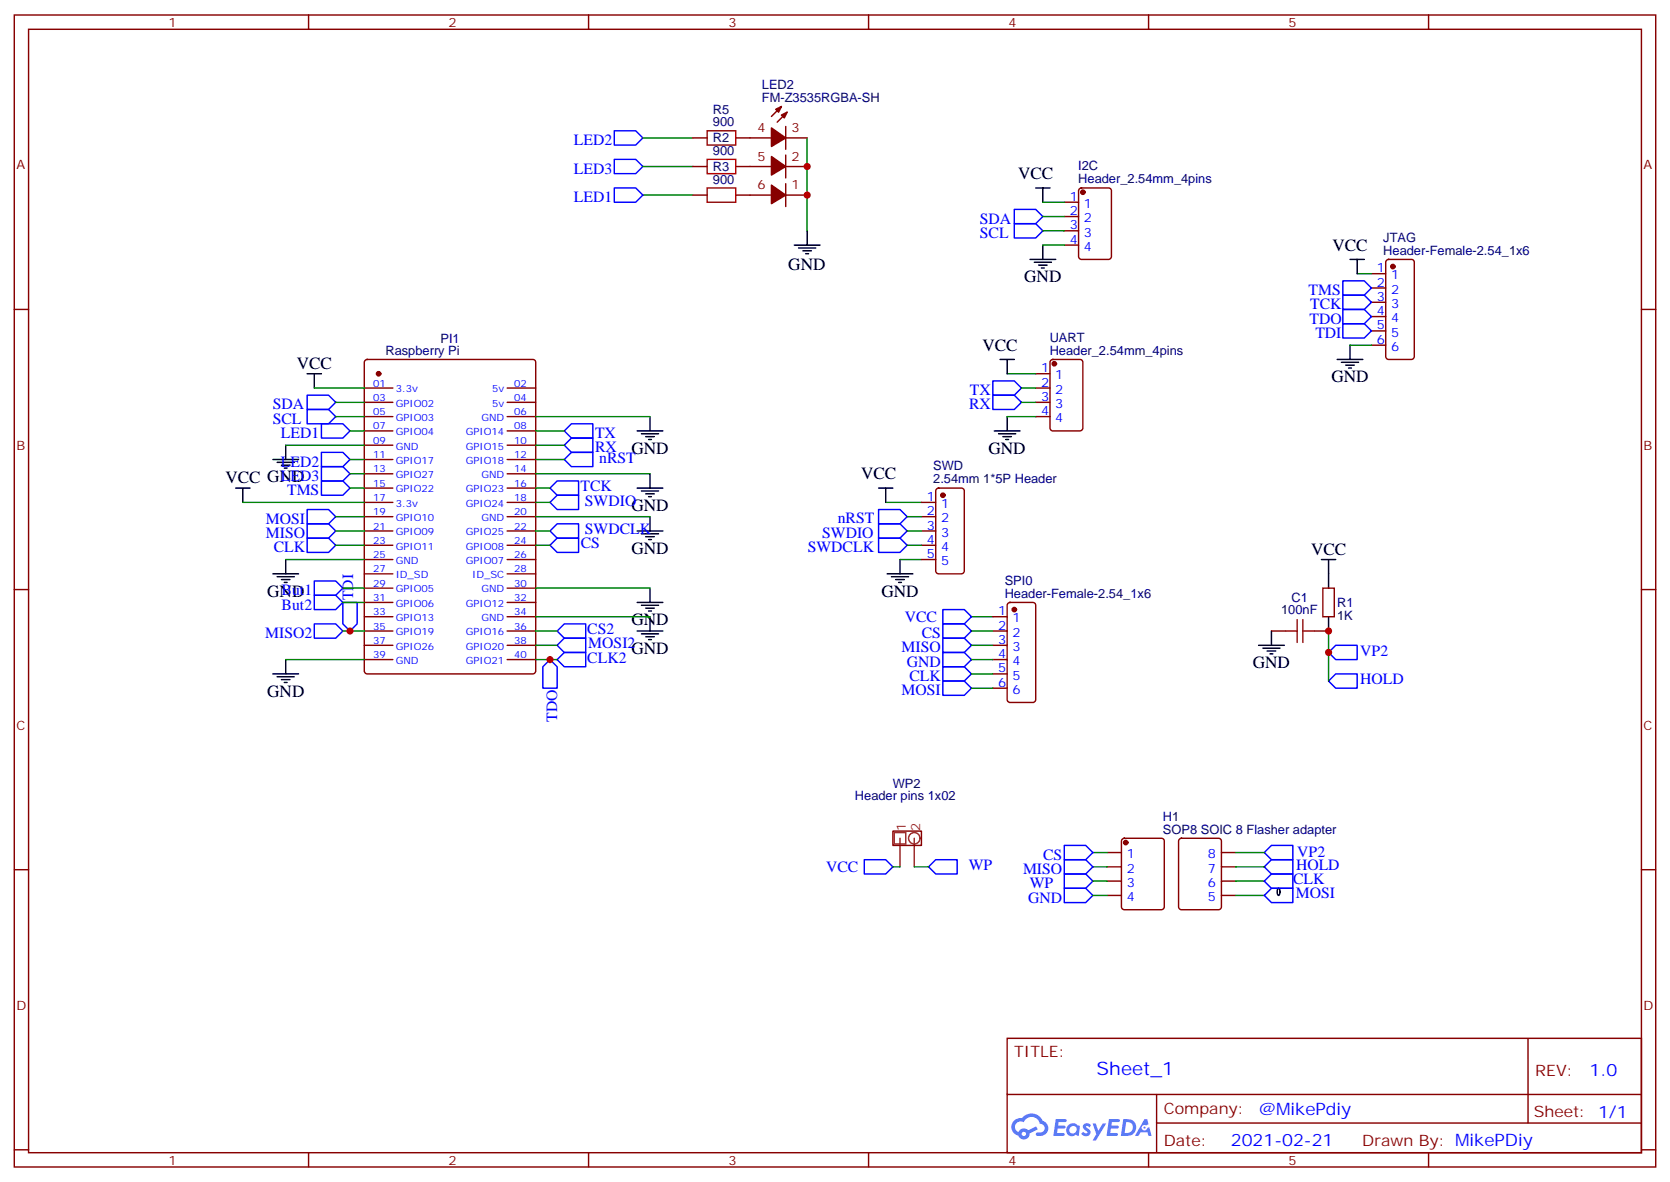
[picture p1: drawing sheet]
<svg xmlns="http://www.w3.org/2000/svg" width="412mm" height="292mm" viewBox="0 0 412 292" stroke-linecap="round" stroke-linejoin="round" font-family="sans-serif">
<g fill="none" stroke="#870000" stroke-width=".35">
<path d="M3.5 3.7h405.4v284.3h-405.4zM7.1 7.2h398.2v277.3h-398.2zM76.2 3.7v3.5M145.3 3.7v3.5M214.5 3.7v3.5M283.6 3.7v3.5M352.8 3.7v3.5M3.5 76.4h3.6M405.3 76.4h3.6M3.5 145.5h3.6M405.3 145.5h3.6M3.5 214.7h3.6"/>
<path d="M405.3 214.7h3.6M248.7 256.3h156.6v28.2h-156.6zM377.3 256.3v20.9M248.7 270.1h156.5M285.6 277.2h119.6M285.6 270.1v14.2M3.5 283.8h3.6M76.2 284.5v3.5M145.3 284.5v3.5M214.5 284.5v3.5M283.6 284.5v3.5M352.8 284.5v3.5"/>
<path d="M405.3 283.8h3.6"/>
</g>
<g fill="#5487ff">
<path d="M267.7 277.5a1.22 1.22 0 0 1 1.7 .2l-.4 .6a.47 .47 0 0 0-.3-.4 .47 .47 0 0 0-.5 .2v.1a1.3 1.3 0 0 1 1 1.7 1.39 1.39 0 0 1-2.2 0l.5-.6 .7 .5a.29 .29 0 0 0 .3-.3 .29 .29 0 0 0-.2-.3 1.04 1.04 0 0 1-.6-1.7z"/>
<path d="M260.7 276.2h2.4a.37 .37 0 0 1 .3 .4 .37 .37 0 0 1-.3 .4h-1.7l-.1 .8h1.5l.3 .4-.3 .4h-1.6l-.2 1.1 1.6-.1a.36 .36 0 0 1 .3 .4 .36 .36 0 0 1-.3 .4h-2.5z"/>
<path d="M273.8 276.2h2.4a.37 .37 0 0 1 .4 .4 .37 .37 0 0 1-.4 .4h-1.6l-.2 .8h1.6l.3 .4-.4 .4-1.6-.1-.1 1.1h1.5a.36 .36 0 0 1 .4 .4 .36 .36 0 0 1-.4 .4h-2.4z"/>
<path d="M282.6 276.2h.7l.3 1.3-.6 .3a.69 .69 0 0 0-1 .3 .69 .69 0 0 0 .4 .9 .69 .69 0 0 0 .9-.6l.5-.2 .6 2.2h-.8l-.2-.9h-1.8l-.5 .9h-.8z"/>
<path d="M269.8 277.3h.8l.6 1.8 1.1-1.8h.9l-2.6 4.2h-.8l.9-1.5z"/>
<path d="M277.4 276.2l-.6 4.2h1.3a2.11 2.11 0 0 0 2.5-2.1 2.11 2.11 0 0 0-2.5-2.1zM278.1 277a1.39 1.39 0 0 1 1.7 1.4 1.39 1.39 0 0 1-1.8 1.2h-.3z"/>
<path d="M263.7 277.8a1.47 1.47 0 0 0-.1 2.1 1.47 1.47 0 0 0 2.1 .1l.7 .4 .3-2.3-.2-.3h-.4a1.49 1.49 0 0 0-2.4 0zM264.4 278.2a.92 .92 0 0 1 1.5 .5 .92 .92 0 0 1-1.3 1.1 .9 .9 0 0 1-.2-1.6z"/>
<path d="M250.4 276.6a2.18 2.18 0 0 0 1.1 3.7 1.44 1.44 0 0 0 1.6 .9 1.44 1.44 0 0 0 1.2-1.4l2-1.1-.5-.7-1.9 1a1.47 1.47 0 0 0-2.4 .4 1.39 1.39 0 0 1-.7-1.9 1.39 1.39 0 0 1 2-.5 2.12 2.12 0 0 1 2.2-1.3 2.12 2.12 0 0 1 1.9 1.7 1.07 1.07 0 0 1 1.1 1 1.07 1.07 0 0 1-1 1.1h-.7a.43 .43 0 0 0-.5 .4 .43 .43 0 0 0 .4 .5 1.98 1.98 0 0 0 2.5-1.2 1.98 1.98 0 0 0-1.2-2.6 2.98 2.98 0 0 0-5.1-.6l-1.1 .1zM252.3 279.9a.55 .55 0 0 1 1.1 0 .55 .55 0 0 1-1.1 0z"/>
<circle cx="282.6" cy="278.3" r=".26"/>
</g>
<g fill="none" stroke="#870000" stroke-width=".35">
<path d="M171.1 34h3.5M181.7 34h8.8M193 26.3l-2.5 2.5M194 34h5.3M194 31.2v5.7M194 38.3v5.6M194.4 27.7l-2.5 2.5M171.1 41.1h3.5M171.1 48.2h3.5M181.7 41.1h8.8M181.7 48.2h8.8M194 45.3v5.7"/>
<path d="M194 41.1h5.3M194 48.2h5.3M262.8 49.9h3.5M262.8 53.4h3.5M262.8 57h3.5M266.6 46.6l.5-.2h6.7a.71 .71 0 0 1 .7 .7v16.2a.76 .76 0 0 1-.7 .7h-6.7a.76 .76 0 0 1-.8-.7v-16.2zM262.8 60.5h3.5M338.7 67.6h3.5M338.7 71.1h3.5M338.7 74.6h3.5M338.7 78.1h3.5M342.4 64.2l.5-.2h5.6a.71 .71 0 0 1 .7 .7v23.3a.76 .76 0 0 1-.7 .7h-5.6a.76 .76 0 0 1-.7-.7v-23.3z"/>
<path d="M90 95.8h7M90 99.3h7M90.2 88.9l.5-.2h40.9a.71 .71 0 0 1 .7 .7v76.2a.76 .76 0 0 1-.7 .7h-40.9a.76 .76 0 0 1-.7-.7v-76.2zM125.2 95.8h7.1M125.2 99.3h7.1M255.8 95.8h3.5M255.8 99.3h3.5M255.8 92.3h3.5M259.5 88.9l.5-.2h6.7a.71 .71 0 0 1 .7 .7v16.3a.76 .76 0 0 1-.7 .7h-6.7a.76 .76 0 0 1-.7-.7v-16.3zM338.7 81.7h3.5M338.7 85.2h3.5M90 102.8h7"/>
<path d="M90 106.4h7M90 109.9h7M90 113.4h7M90 116.9h7M125.2 102.8h7.1M125.2 106.4h7.1M125.2 109.9h7.1M125.2 113.4h7.1M125.2 116.9h7.1M255.8 102.8h3.5M90 120.5h7M90 124h7"/>
<path d="M90 127.5h7M90 131.1h7M90 134.6h7M90 138.1h7M125.2 120.5h7.1M125.2 124h7.1M125.2 127.5h7.1M125.2 131.1h7.1M125.2 134.6h7.1M125.2 138.1h7.1M227.5 124h3.6M227.5 127.5h3.6"/>
<path d="M227.5 131.1h3.6M227.5 134.6h3.6M227.5 138.1h3.6M231.3 120.7l.5-.2h5.6a.71 .71 0 0 1 .7 .7v19.7a.76 .76 0 0 1-.7 .7h-5.6a.76 .76 0 0 1-.7-.7v-19.7zM90 141.6h7M90 145.2h7M90 148.7h7M90 152.2h7M90 155.8h7M90 159.3h7M125.2 141.6h7.1M125.2 145.2h7.1"/>
<path d="M125.2 148.7h7.1M125.2 152.2h7.1M125.2 155.8h7.1M125.2 159.3h7.1M245.2 152.2h3.5M245.2 155.8h3.5M245.2 159.3h3.5M248.9 148.9l.5-.2h5.7a.71 .71 0 0 1 .7 .7v23.3a.76 .76 0 0 1-.7 .7h-5.7a.76 .76 0 0 1-.7-.7v-23.3zM314 155.8h3.5M324.6 155.8h3.5M326.7 145.2h2.8v7h-2.8zM90 162.8h7"/>
<path d="M125.2 162.8h7.1M245.2 162.8h3.5M245.2 166.3h3.5M245.2 169.9h3.5M273.4 210.4h3.5M273.4 214h3.5M273.4 217.5h3.5M277.2 207.1l.4-.2h9.2a.71 .71 0 0 1 .7 .7v16.2a.76 .76 0 0 1-.7 .7h-9.2a.76 .76 0 0 1-.7-.7v-16.2zM291.3 207.1l.4-.2h9.2a.71 .71 0 0 1 .7 .7v16.2a.76 .76 0 0 1-.7 .7h-9.2a.76 .76 0 0 1-.7-.7v-16.2zM301.6 210.4h3.6M301.6 214h3.6M301.6 217.5h3.6"/>
<path d="M273.4 221h3.5M301.6 221h3.6"/>
</g>
<g fill="#870000" stroke="#870000" stroke-width=".35">
<path d="M193 28.4l1.4-.7-.7 1.4z"/>
<path d="M191.6 27l1.4-.7-.7 1.4z"/>
<path d="M190.5 31.6l3.5 2.4-3.5 2.2z"/>
<path d="M190.5 38.6l3.5 2.5-3.5 2.1z"/>
<path d="M190.5 45.7l3.5 2.5-3.5 2.1z"/>
<circle cx="93.5" cy="92.3" r=".53"/>
<circle cx="260.3" cy="89.8" r=".53"/>
<circle cx="250.5" cy="150.5" r=".53"/>
<circle cx="278" cy="208" r=".53"/>
<circle cx="267.4" cy="47.4" r=".53"/>
<circle cx="232.8" cy="122.2" r=".53"/>
<circle cx="344" cy="65.8" r=".53"/>
</g>
<g fill="none" stroke="#8c2424" stroke-width=".35">
<path d="M220.8 205.5h2.9v2.8h-2.9zM222.2 206.9v7.1M225.8 206.9v7.1"/>
<circle cx="225.8" cy="206.9" r="1.41"/>
</g>
<path d="M220.5 205.1h7v3.6h-7z" fill="none" stroke="#900" stroke-width=".35"/>
<g fill="none" stroke="#000" stroke-width=".35">
<path d="M199.3 57v3.5M255.8 46.4h3.5M257.5 46.4v3.5M196.1 60.5h6.4M197.2 61.2h4.2M198.3 61.9h2.1M199 62.6h.7M254.4 64h6.3M255.4 64.7h4.2M256.5 65.4h2.1M257.2 66.1h.7M257.5 60.5v3.5"/>
<path d="M333.4 64h3.5M335.1 64v3.6M75.8 92.3h3.6M77.6 92.3v3.5M246.9 88.7h3.6M248.7 88.7v3.6M330.2 88.7h6.3M331.3 89.4h4.2M332.3 90.1h2.1M333 90.8h.7M333.4 85.2v3.5M67.4 113.4h6.3"/>
<path d="M68.4 114.1h4.3M69.5 114.8h2.1M70.2 115.5h.7M70.6 109.9v3.5M157.3 106.4h6.4M158.4 107.1h4.2M159.5 107.8h2.1M160.2 108.5h.7M160.5 102.8v3.6M160.5 116.9v3.6M245.5 106.4h6.4M246.6 107.1h4.2"/>
<path d="M247.6 107.8h2.2M248.4 108.5h.7M248.7 102.8v3.6M58.2 120.5h3.5M60 120.5v3.5M70.6 138.1v3.5M157.3 131.1h6.4M157.3 120.5h6.4M158.4 131.8h4.2M158.4 121.2h4.2M159.5 132.5h2.1M159.5 121.9h2.1"/>
<path d="M160.2 133.2h.7M160.2 122.6h.7M160.5 127.5v3.6M217 120.5h3.5M218.7 120.5v3.5M222.2 138.1v3.5M326.3 138.1h3.5M328.1 138.1v7.1M67.4 141.6h6.3M68.4 142.3h4.3M69.5 143.1h2.1M70.2 143.8h.7"/>
<path d="M157.3 148.7h6.4M157.3 155.8h6.4M158.4 149.4h4.2M158.4 156.5h4.2M159.5 150.1h2.1M159.5 157.2h2.1M160.2 150.8h.7M160.2 157.9h.7M160.5 145.2v3.5M160.5 152.2v3.6M219.1 141.6h6.3M220.1 142.3h4.3"/>
<path d="M221.2 143.1h2.1M221.9 143.8h.7M310.8 159.3h6.3M311.9 160h4.2M314 155.8v3.5M328.1 152.2v3.6M67.4 166.3h6.3M68.4 167h4.3M69.5 167.7h2.1M70.2 168.5h.7M70.6 162.8v3.5M312.9 160.7h2.1"/>
<path d="M313.6 161.4h.7M315.6 219.3h.1a1.28 1.28 0 0 1 0 1.7l-.2-.2-.1-.7z"/>
</g>
<g fill="none" stroke="#008700" stroke-width=".35">
<path d="M158.7 34h12.4M199.3 34v23M158.7 48.2h12.4M158.7 41.1h12.4M257.5 53.4h5.3M257.5 57h5.3M257.5 49.9h5.3M257.5 60.5h5.3M335.1 67.6h3.6M77.6 95.8h12.4M82.9 99.3h7.1M248.7 92.3h7.1"/>
<path d="M252.2 99.3h3.6M252.2 95.8h3.6M333.4 85.2h5.3M70.6 109.9h19.4M82.9 102.8h7.1M86.4 106.4h3.6M86.4 116.9h3.6M86.4 113.4h3.6M132.3 102.8h28.2M132.3 106.4h7M132.3 109.9h7M132.3 116.9h28.2"/>
<path d="M132.3 113.4h7M248.7 102.8h7.1M60 124h30M70.6 138.1h19.4M82.9 127.5h7.1M82.9 131.1h7.1M82.9 134.6h7.1M86.4 120.5h3.6M132.3 124h3.5M132.3 127.5h28.2M132.3 131.1h3.5M132.3 134.6h3.5"/>
<path d="M132.3 120.5h3.5M218.7 124h8.8M222.2 138.1h5.3M224 127.5h3.5M224 131.1h3.5M224 134.6h3.5M84.7 145.2h5.3M84.7 155.8h5.3M84.7 148.7h5.3M132.3 152.2h28.2M132.3 145.2h28.2M132.3 155.8h5.3"/>
<path d="M132.3 159.3h5.3M239.9 152.2h5.3M239.9 155.8h5.3M239.9 159.3h5.3M328.1 155.8v12.3M70.6 162.8h19.4M132.3 162.8h5.3M239.9 162.8h5.3M239.9 166.3h5.3M239.9 169.9h5.3M220.5 214h1.7M225.8 214h3.5"/>
<path d="M269.9 210.4h3.5M269.9 214h3.5M269.9 217.5h3.5M305.2 210.4h7M305.2 214h7M305.2 217.5h7M269.9 221h3.5M305.2 221h7"/>
</g>
<g fill="none" stroke="#00f" stroke-width=".35">
<path d="M151.7 39.3h5.3l1.7 1.8-1.7 1.8h-5.3zM151.7 32.3h5.3l1.7 1.7-1.7 1.8h-5.3zM151.7 46.4h5.3l1.7 1.8-1.7 1.7h-5.3zM250.5 51.7h5.3l1.7 1.7-1.7 1.8h-5.3zM250.5 55.2h5.3l1.7 1.8-1.7 1.7h-5.3zM331.6 76.4h5.3l1.8 1.7-1.8 1.8h-5.3zM331.6 79.9h5.3l1.8 1.8-1.8 1.7h-5.3zM331.6 72.8h5.3l1.8 1.8-1.8 1.8h-5.3zM331.6 69.3h5.3l1.8 1.8-1.8 1.7h-5.3zM75.8 97.5h5.3l1.8 1.8-1.8 1.8h-5.3zM245.2 97.5h5.3l1.7 1.8-1.7 1.8h-5.3zM245.2 94h5.3l1.7 1.8-1.7 1.7h-5.3z"/>
<path d="M75.8 101.1h5.3l1.8 1.7-1.8 1.8h-5.3zM79.4 118.7h5.3l1.7 1.8-1.7 1.7h-5.3zM79.4 104.6h5.3l1.7 1.8-1.7 1.7h-5.3zM79.4 111.7h5.3l1.7 1.7-1.7 1.8h-5.3zM79.4 115.2h5.3l1.7 1.7-1.7 1.8h-5.3zM139.3 113.4l1.8-1.7h5.3v3.5h-5.3zM141.1 104.6h5.3v3.5h-5.3l-1.8-1.7zM141.1 108.1h5.3v3.6h-5.3l-1.8-1.8zM75.8 125.8h5.3l1.8 1.7-1.8 1.8h-5.3zM75.8 129.3h5.3l1.8 1.8-1.8 1.7h-5.3zM75.8 132.8h5.3l1.8 1.8-1.8 1.7h-5.3zM135.8 134.6l1.8-1.8h5.3v3.5h-5.3z"/>
<path d="M135.8 124l1.8-1.8h5.3v3.6h-5.3zM135.8 131.1l1.8-1.8h5.3v3.5h-5.3zM135.8 120.5l1.8-1.8h5.3v3.5h-5.3zM217 129.3h5.2l1.8 1.8-1.8 1.7h-5.2zM217 132.8h5.2l1.8 1.8-1.8 1.7h-5.2zM217 125.8h5.2l1.8 1.7-1.8 1.8h-5.2zM77.6 154h5.3l1.8 1.8-1.8 1.7h-5.3zM77.6 143.4h5.3l1.8 1.8-1.8 1.7h-5.3zM77.6 146.9h5.3l1.8 1.8-1.8 1.8h-5.3zM84.7 148.7h3.5v5.3l-1.8 1.8-1.7-1.8zM137.6 159.3l1.7-1.8h5.3v3.5h-5.3zM139.3 154h5.3v3.5h-5.3l-1.7-1.7z"/>
<path d="M232.8 154h5.3l1.8 1.8-1.8 1.7h-5.3zM232.8 157.5h5.3l1.8 1.8-1.8 1.7h-5.3zM232.8 150.5h5.3l1.8 1.7-1.8 1.8h-5.3zM135.8 162.8l1.8 1.8v5.3h-3.5v-5.3zM137.6 162.8l1.7-1.8h5.3v3.6h-5.3zM232.8 161h5.3l1.8 1.8-1.8 1.8h-5.3zM232.8 164.6h5.3l1.8 1.7-1.8 1.8h-5.3zM232.8 168.1h5.3l1.8 1.8-1.8 1.7h-5.3zM328.1 161l1.7-1.7h5.3v3.5h-5.3zM328.1 168.1l1.7-1.8h5.3v3.6h-5.3zM213.4 212.2h5.3l1.8 1.8-1.8 1.7h-5.3zM229.3 214l1.8-1.8h5.3v3.5h-5.3z"/>
<path d="M262.8 219.3h5.3l1.8 1.7-1.8 1.8h-5.3zM262.8 215.7h5.3l1.8 1.8-1.8 1.8h-5.3zM262.8 208.7h5.3l1.8 1.7-1.8 1.8h-5.3zM262.8 212.2h5.3l1.8 1.8-1.8 1.7h-5.3zM312.2 210.4l1.8-1.7h5.3v3.5h-5.3zM312.2 214l1.8-1.8h5.3v3.5h-5.3zM314 215.7h5.3v3.6h-5.3l-1.8-1.8zM312.2 221l1.8-1.7h5.3v3.5h-5.3z"/>
</g>
<path d="M174.6 32.3h7.1v3.5h-7.1zM174.6 39.3h7.1v3.6h-7.1zM174.6 46.4h7.1v3.5h-7.1zM317.5 155.8h2.8M320.3 152.9v5.7M321.7 152.9v5.7M321.7 155.8h2.9" fill="none" stroke="#a10000" stroke-width=".35"/>
<g fill="#c00">
<circle cx="328.1" cy="155.8" r=".88"/>
<circle cx="328.1" cy="161" r=".88"/>
<circle cx="86.4" cy="155.8" r=".88"/>
<circle cx="135.8" cy="162.8" r=".88"/>
<circle cx="199.3" cy="48.2" r=".88"/>
<circle cx="199.3" cy="41.1" r=".88"/>
</g>
<text font-size="4.6" fill="#00f" x="270.8" y="265.3">Sheet_1</text>
<g font-size="4.2">
<text x="251.4" y="44.2">VCC</text>
<text x="329" y="61.9">VCC</text>
<text x="194.7" y="66.7">GND</text>
<text x="252.9" y="69.7">GND</text>
<text x="242.6" y="86.6">VCC</text>
<text x="73.3" y="91.1">VCC</text>
<text x="328.8" y="94.4">GND</text>
<text x="156" y="112">GND</text>
<text x="244.1" y="112">GND</text>
<text x="55.7" y="119.3">VCC GND</text>
<text x="212.6" y="118.3">VCC</text>
<text x="156" y="126.1">GND</text>
<text x="156" y="136.7">GND</text>
<text x="323.8" y="136.9">VCC</text>
<text x="66" y="147.3">GND</text>
<text x="217.7" y="147.3">GND</text>
<text x="156" y="154.3">GND</text>
<text x="156" y="161.4">GND</text>
<text x="309.4" y="164.9">GND</text>
<text x="66" y="172">GND</text>
</g>
<g font-size="4.2" fill="#00f">
<text x="392.5" y="265.6">1.0</text>
<text x="310.9" y="275.1">@MikePdiy</text>
<text x="304" y="282.9">2021-02-21</text>
</g>
<g font-size="3.9" fill="#00f">
<text x="141.7" y="35.8">LED2</text>
<text x="141.7" y="42.9">LED3</text>
<text x="141.7" y="49.9">LED1</text>
<text x="242" y="55.2">SDA</text>
<text x="242" y="58.7">SCL</text>
<text x="323.1" y="72.8">TMS</text>
<text x="323.6" y="76.4">TCK</text>
<text x="323.4" y="79.9">TDO</text>
<text x="324.8" y="83.4">TDI</text>
<text x="67.3" y="101.1">SDA</text>
<text x="239.3" y="101.1">RX</text>
<text x="239.5" y="97.5">TX</text>
<text x="67.3" y="104.6">SCL</text>
<text x="69.4" y="108.1">LED1</text>
<text x="146.9" y="108.1">TX</text>
<text x="146.9" y="111.7">RX</text>
<text x="69.4" y="115.2">LED2</text>
<text x="69.4" y="118.7">LED3</text>
<text x="148" y="114.3">nRST</text>
<text x="70.9" y="122.2">TMS</text>
<text x="143.4" y="121.2">TCK</text>
<text x="144.4" y="124.9">SWDIO</text>
<text x="65.7" y="129.3">MOSI</text>
<text x="144.4" y="131.9">SWDCLK</text>
<text x="206.9" y="129.2">nRST</text>
<text x="65.7" y="132.8">MISO</text>
<text x="67.6" y="136.3">CLK</text>
<text x="143.4" y="135.3">CS</text>
<text x="199.5" y="136.3">SWDCLK</text>
<text x="203" y="132.7">SWDIO</text>
<text x="69.6" y="146.9">But1</text>
<text x="87.2" y="148.2" transform="rotate(-90 87.2 148.2)">TDI</text>
<text x="69.6" y="150.5">But2</text>
<text x="223.4" y="153.5">VCC</text>
<text x="65.5" y="157.5">MISO2</text>
<text x="145" y="156.5">CS2</text>
<text x="145.3" y="160">MOSI2</text>
<text x="222.6" y="161">MISO</text>
<text x="227.6" y="157.5">CS</text>
<text x="335.9" y="161.8">VP2</text>
<text x="145" y="163.6">CLK2</text>
<text x="223.9" y="164.6">GND</text>
<text x="222.6" y="171.6">MOSI</text>
<text x="224.6" y="168.1">CLK</text>
<text x="335.9" y="168.9">HOLD</text>
<text x="137.6" y="178.1" transform="rotate(-90 137.6 178.1)">TDO</text>
<text x="204" y="215.2">VCC</text>
<text x="239.2" y="214.7">WP</text>
<text x="252.6" y="215.7">MISO</text>
<text x="257.6" y="212.2">CS</text>
<text x="320" y="214.7">HOLD</text>
<text x="320.4" y="211.6">VP2</text>
<text x="254.3" y="219.2">WP</text>
<text x="319.3" y="218.2">CLK</text>
<text x="320" y="221.7">MOSI</text>
<text x="253.9" y="222.8">GND</text>
</g>
<g font-size="3.9" fill="#800">
<text x="250.5" y="260.9">TITLE:</text>
<text x="379.1" y="265.6">REV:</text>
<text x="287.4" y="275.1">Company:</text>
<text x="378.7" y="275.7">Sheet: 1/1</text>
<text x="287.4" y="282.8">Date:</text>
<text x="336.4" y="282.8">Drawn By: MikePDiy</text>
</g>
<g font-size="3.2" fill="#800">
<text x="41.6" y="6.7">1</text>
<text x="110.8" y="6.7">2</text>
<text x="179.9" y="6.7">3</text>
<text x="249.1" y="6.7">4</text>
<text x="318.2" y="6.7">5</text>
<text x="187.1" y="32.6">4</text>
<text x="195.4" y="32.6">3</text>
<text x="4.1" y="41.8">A</text>
<text x="187.1" y="39.7">5</text>
<text x="195.4" y="39.7">2</text>
<text x="405.9" y="41.8">A</text>
<text x="187.1" y="46.7">6</text>
<text x="195.4" y="46.7">1</text>
<text x="4.1" y="110.9">B</text>
<text x="405.9" y="110.9">B</text>
<text x="4.1" y="180.1">C</text>
<text x="405.9" y="180.1">C</text>
<text x="4.1" y="249.2">D</text>
<text x="405.9" y="249.2">D</text>
<text x="41.6" y="287.5">1</text>
<text x="110.8" y="287.5">2</text>
<text x="179.9" y="287.5">3</text>
<text x="249.1" y="287.5">4</text>
<text x="318.2" y="287.5">5</text>
</g>
<g font-size="3.2" fill="#000080">
<text x="188.1" y="22">LED2</text>
<text x="176" y="28">R5</text>
<text x="188.1" y="25.2">FM-Z3535RGBA-SH</text>
<text x="176" y="31.2">900</text>
<text x="176" y="35.1">R2</text>
<text x="176" y="38.3">900</text>
<text x="266.3" y="42">I2C</text>
<text x="176" y="45.3">900</text>
<text x="176" y="42.2">R3</text>
<text x="266.3" y="45.2">Header_2.54mm_4pins</text>
<text x="341.6" y="59.6">JTAG</text>
<text x="341.6" y="62.9">Header-Female-2.54_1x6</text>
<text x="95.2" y="87.7">Raspberry Pi</text>
<text x="108.8" y="84.7">PI1</text>
<text x="259.2" y="87.6">Header_2.54mm_4pins</text>
<text x="259.2" y="84.3">UART</text>
<text x="230.5" y="119.3">2.54mm 1*5P Header</text>
<text x="230.5" y="116.1">SWD</text>
<text x="248.1" y="147.5">Header-Female-2.54_1x6</text>
<text x="248.1" y="144.3">SPI0</text>
<text x="318.9" y="148.6">C1</text>
<text x="330.2" y="149.8">R1</text>
<text x="316.4" y="151.6">100nF</text>
<text x="330.2" y="153.1">1K</text>
<text x="211.1" y="197.4">Header pins 1x02</text>
<text x="220.5" y="194.6">WP2</text>
<text x="287.2" y="202.7">H1</text>
<text x="287.2" y="205.8">SOP8 SOIC 8 Flasher adapter</text>
</g>
<g font-size="3.2" fill="#00f">
<text x="264.2" y="49.6">1</text>
<text x="264.2" y="53.1">2</text>
<text x="267.7" y="51.3">1</text>
<text x="264.2" y="56.6">3</text>
<text x="267.7" y="54.9">2</text>
<text x="267.7" y="58.4">3</text>
<text x="264.2" y="60.1">4</text>
<text x="267.7" y="61.9">4</text>
<text x="340" y="67.2">1</text>
<text x="340" y="70.7">2</text>
<text x="343.5" y="69">1</text>
<text x="340" y="74.3">3</text>
<text x="340" y="77.8">4</text>
<text x="343.5" y="72.5">2</text>
<text x="343.5" y="76">3</text>
<text x="340" y="81.3">5</text>
<text x="343.5" y="79.6">4</text>
<text x="343.5" y="83.1">5</text>
<text x="340" y="84.8">6</text>
<text x="343.5" y="86.6">6</text>
<text x="257.1" y="91.9">1</text>
<text x="257.1" y="95.4">2</text>
<text x="260.6" y="93.7">1</text>
<text x="257.1" y="99">3</text>
<text x="260.6" y="97.2">2</text>
<text x="260.6" y="100.7">3</text>
<text x="257.1" y="102.5">4</text>
<text x="260.6" y="104.2">4</text>
<text x="228.9" y="123.6">1</text>
<text x="232.4" y="125.4">1</text>
<text x="228.9" y="127.2">2</text>
<text x="228.9" y="130.7">3</text>
<text x="232.4" y="128.9">2</text>
<text x="228.9" y="134.2">4</text>
<text x="228.9" y="137.8">5</text>
<text x="232.4" y="132.5">3</text>
<text x="232.4" y="136">4</text>
<text x="232.4" y="139.5">5</text>
<text x="246.5" y="151.9">1</text>
<text x="246.5" y="155.4">2</text>
<text x="250" y="153.6">1</text>
<text x="246.5" y="158.9">3</text>
<text x="250" y="157.2">2</text>
<text x="250" y="160.7">3</text>
<text x="246.5" y="162.5">4</text>
<text x="246.5" y="166">5</text>
<text x="250" y="164.2">4</text>
<text x="250" y="167.7">5</text>
<text x="246.5" y="169.5">6</text>
<text x="250" y="171.3">6</text>
<text x="278.2" y="211.8">1</text>
<text x="278.2" y="215.4">2</text>
<text x="298.3" y="215.4">7</text>
<text x="298.3" y="211.8">8</text>
<text x="278.2" y="218.9">3</text>
<text x="298.3" y="218.9">6</text>
<text x="278.2" y="222.4">4</text>
<text x="298.3" y="222.4">5</text>
</g>
<g font-size="3.2" fill="#8d2323">
<text x="223.7" y="205.1" transform="rotate(-90 223.7 205.1)">1</text>
<text x="227.2" y="205.1" transform="rotate(-90 227.2 205.1)">2</text>
</g>
<g font-size="2.5" fill="#00f">
<text x="92.1" y="95.4">01</text>
<text x="127" y="95.4">02</text>
<text x="92.1" y="99">03</text>
<text x="97.7" y="96.8">3.3v</text>
<text x="97.7" y="100.4">GPIO02</text>
<text x="121.5" y="96.8">5v</text>
<text x="121.5" y="100.4">5v</text>
<text x="127" y="99">04</text>
<text x="92.1" y="102.5">05</text>
<text x="92.1" y="106">07</text>
<text x="97.7" y="103.9">GPIO03</text>
<text x="97.7" y="107.4">GPIO04</text>
<text x="115" y="107.4">GPIO14</text>
<text x="118.9" y="103.9">GND</text>
<text x="127" y="102.5">06</text>
<text x="127" y="106">08</text>
<text x="92.1" y="109.5">09</text>
<text x="92.1" y="113.1">11</text>
<text x="97.7" y="110.9">GND</text>
<text x="115" y="110.9">GPIO15</text>
<text x="127" y="109.5">10</text>
<text x="127" y="113.1">12</text>
<text x="92.1" y="116.6">13</text>
<text x="97.7" y="114.5">GPIO17</text>
<text x="97.7" y="118">GPIO27</text>
<text x="115" y="114.5">GPIO18</text>
<text x="118.9" y="118">GND</text>
<text x="127" y="116.6">14</text>
<text x="92.1" y="120.1">15</text>
<text x="92.1" y="123.6">17</text>
<text x="97.7" y="121.5">GPIO22</text>
<text x="97.7" y="125.1">3.3v</text>
<text x="115" y="121.5">GPIO23</text>
<text x="115" y="125.1">GPIO24</text>
<text x="127" y="120.1">16</text>
<text x="127" y="123.6">18</text>
<text x="92.1" y="127.2">19</text>
<text x="92.1" y="130.7">21</text>
<text x="97.7" y="128.6">GPIO10</text>
<text x="118.9" y="128.6">GND</text>
<text x="127" y="127.2">20</text>
<text x="127" y="130.7">22</text>
<text x="92.1" y="134.2">23</text>
<text x="92.1" y="137.8">25</text>
<text x="97.7" y="132.1">GPIO09</text>
<text x="97.7" y="135.6">GPIO11</text>
<text x="115" y="132.1">GPIO25</text>
<text x="115" y="135.6">GPIO08</text>
<text x="127" y="134.2">24</text>
<text x="127" y="137.8">26</text>
<text x="92.1" y="141.3">27</text>
<text x="97.7" y="142.7">ID_SD</text>
<text x="97.7" y="139.2">GND</text>
<text x="115" y="139.2">GPIO07</text>
<text x="116.6" y="142.7">ID_SC</text>
<text x="127" y="141.3">28</text>
<text x="92.1" y="144.8">29</text>
<text x="92.1" y="148.3">31</text>
<text x="97.7" y="146.2">GPIO05</text>
<text x="97.7" y="149.8">GPIO06</text>
<text x="115" y="149.8">GPIO12</text>
<text x="118.9" y="146.2">GND</text>
<text x="127" y="144.8">30</text>
<text x="127" y="148.3">32</text>
<text x="92.1" y="151.9">33</text>
<text x="92.1" y="155.4">35</text>
<text x="97.7" y="153.3">GPIO13</text>
<text x="118.9" y="153.3">GND</text>
<text x="127" y="151.9">34</text>
<text x="127" y="155.4">36</text>
<text x="92.1" y="158.9">37</text>
<text x="97.7" y="156.8">GPIO19</text>
<text x="97.7" y="160.3">GPIO26</text>
<text x="115" y="156.8">GPIO16</text>
<text x="115" y="160.3">GPIO20</text>
<text x="127" y="158.9">38</text>
<text x="92.1" y="162.5">39</text>
<text x="97.7" y="163.9">GND</text>
<text x="115" y="163.9">GPIO21</text>
<text x="127" y="162.5">40</text>
</g>
</svg>
